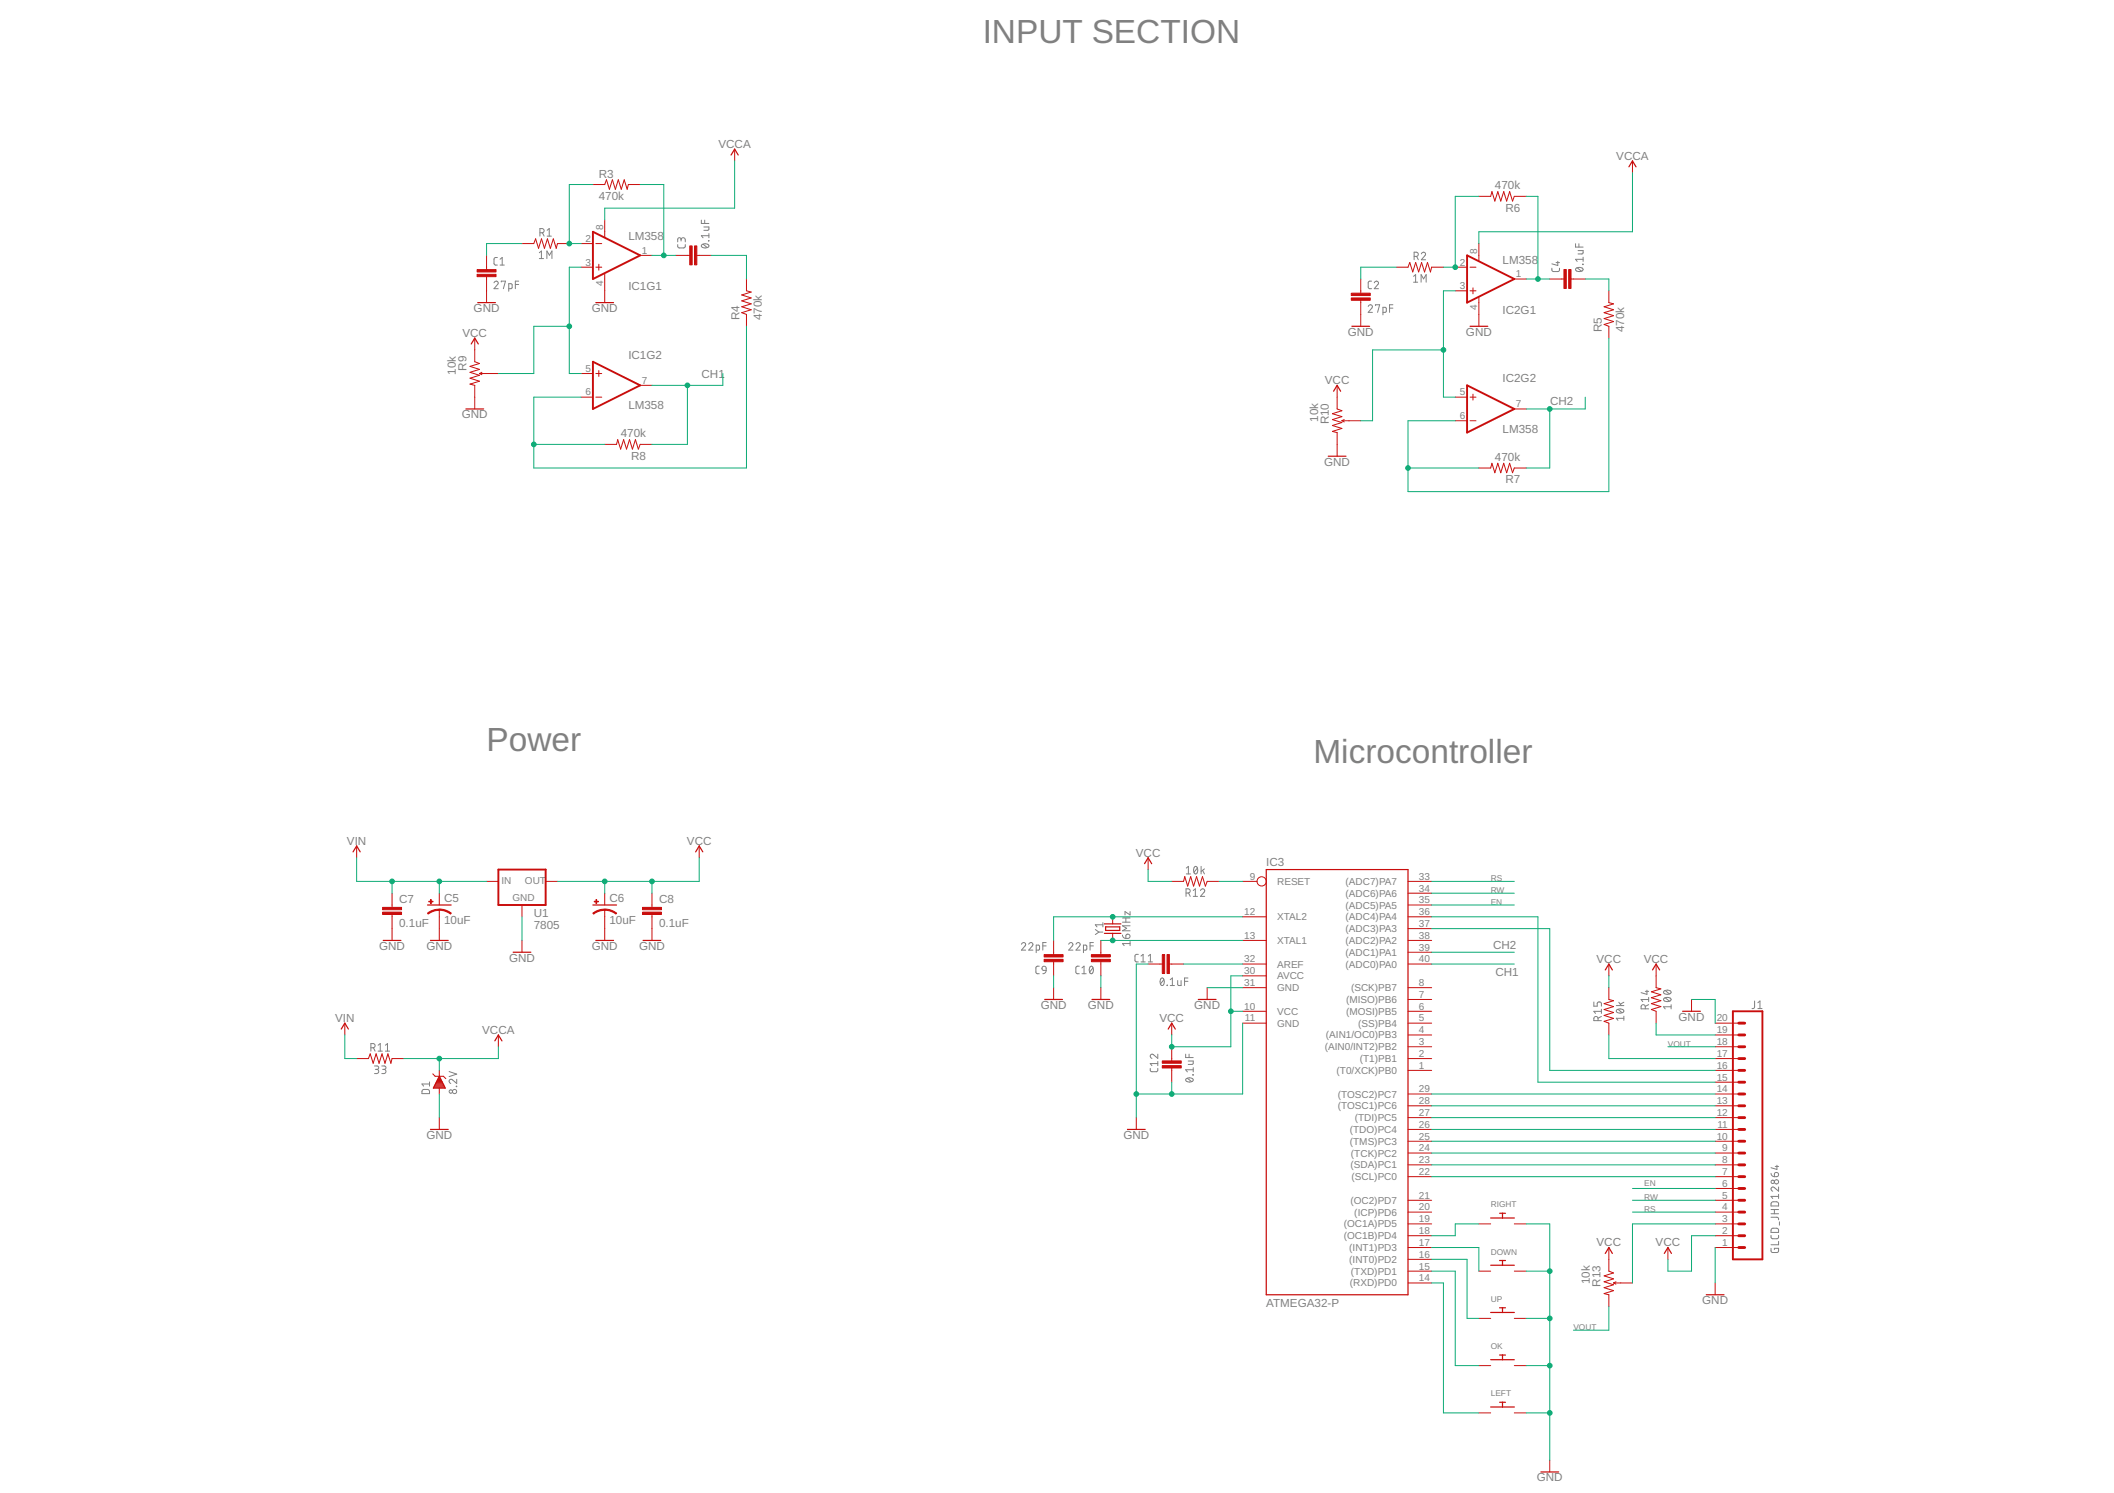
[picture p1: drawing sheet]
<svg xmlns="http://www.w3.org/2000/svg" width="841mm" height="594mm" viewBox="0 0 841 594" stroke-linecap="round" stroke-linejoin="round" font-family="sans-serif">
<g fill="none" stroke="#808080" stroke-width=".4">
<path d="M214.8 92.6h.8a.84 .84 0 0 0 .9-.8 .84 .84 0 0 0-.9-.8h-.8v3M215.8 92.6l.7 1.4M217.7 91.6l.8-.6v3M217.7 94h1.7M269.6 97.3v.9l.7 .5 2.1-.2 .2-1.2M271 95.4a.84 .84 0 0 1 .8-.8 .84 .84 0 0 1 .8 .8v.8M271 95.9v-.7a.67 .67 0 0 0-.7-.6 .67 .67 0 0 0-.7 .6v1M279 87.6v1.3h3M279.1 97.5a1.92 1.92 0 0 1 2.9 .3 1.78 1.78 0 0 1-3 0zM279.7 97.2l1.6 1.3M280 90.3h2l-.2 1.3-1.8 .1M280.4 87.6v1.3"/>
<path d="M281.9 95.7l.1 .2zM282 92.9v1.7M282 93.8h-3l.7 .8M626.8 97v1.3h3M627.8 99.7h2l-.2 1.3h-1.8M628.1 97v1.3M196.5 112.5a.82 .82 0 0 1 1.2-.6 .82 .82 0 0 1 .3 1.3l-1.5 1.7h1.7M197.9 102.5l-1.1 .1-.3 .5 .2 2.1 1.2 .3M198.9 105.5h1.7M198.9 103.1l.9-.6v3M199.4 112.2v-.3h1.7l-.8 3M202.4 114.9l1.2-.2 .2-1.3-.4-.5h-1v3"/>
<path d="M205 113.2h1.4M206.4 111.9h-1.4v3M214.6 100.6l.8-.7v3M214.6 102.9h1.6M217.6 102.9v-3l1 1.7 1-1.7v3M545.7 111.9l-1.1 .1-.3 .5v1.9l.5 .5h.9M546.7 112.5a.82 .82 0 0 1 1.2-.6 .82 .82 0 0 1 .3 1.3l-1.5 1.7h1.7M562.4 110l.8-.7v3M562.4 112.3h1.6M562.6 102h.8a.84 .84 0 0 0 .8-.8 .84 .84 0 0 0-.8-.8h-.8v3M563.6 102l.7 1.4M565.4 112.3v-3l1 1.7 1-1.7v3"/>
<path d="M565.5 101a.82 .82 0 0 1 1.1-.6 .82 .82 0 0 1 .3 1.3l-1.4 1.7h1.6M617.4 106.7l.1 1.1 .6 .3 2-.2 .3-1.2M619.1 104.5h1.3M619.7 104v1.6l-2.3-.6M627 106.7a1.67 1.67 0 0 1 2.8 .7 1.88 1.88 0 0 1-3-.2zM627.5 106.6l1.6 1.3M629.6 105.1l.2 .2zM629.8 102.3v1.7M629.8 103.2h-3l.7 .8M544.3 121.9a.82 .82 0 0 1 1.2-.6 .82 .82 0 0 1 .2 1.3l-1.4 1.7h1.7M547.2 121.6v-.3h1.7l-.9 3M550.2 124.3l1.2-.2 .1-1.3-.3-.5h-1v3"/>
<path d="M552.8 122.6h1.3M554.1 121.3h-1.3v3M471.8 355.3h.9a.84 .84 0 0 0 .8-.8 .84 .84 0 0 0-.8-.8h-.9v3M472 345.4l.8-.7v3M472 347.7h1.6M472.8 355.3l.7 1.4M474.7 354.4l.9-.7v3M474.7 356.7h1.7M475.2 345a.8 .8 0 0 1 1-.1 .8 .8 0 0 1 .3 1 1.29 1.29 0 0 1-1 1.8 2.13 2.13 0 0 1-.3-2.7zM476.4 345.4l-1.4 1.7M477.6 354.4a.82 .82 0 0 1 1.2-.7 .82 .82 0 0 1 .2 1.3l-1.4 1.7h1.7M477.8 344.7v3"/>
<path d="M478.4 346.3l.8 1.4M479.2 345.7l-1.4 1.1M406.4 375.7a.82 .82 0 0 1 1.1-.6 .82 .82 0 0 1 .3 1.3l-1.4 1.7h1.7M409.3 375.7a.82 .82 0 0 1 1.1-.6 .82 .82 0 0 1 .3 1.3l-1.4 1.7h1.6M412.2 378.1l1.3-.2 .1-1.5-.3-.3h-1.1v3M414.9 376.4h1.3M416.2 375.1h-1.3v3M425.2 375.7a.82 .82 0 0 1 1.1-.6 .82 .82 0 0 1 .3 1.3l-1.4 1.7h1.6M428.1 375.7a.82 .82 0 0 1 1.1-.6 .82 .82 0 0 1 .3 1.3l-1.4 1.7h1.6M431 378.1l1.3-.2 .1-1.5-.3-.3h-1.1v3M433.7 376.4h1.3M435 375.1h-1.3v3"/>
<path d="M435.8 369.9l1.4 1M437.2 370.9l-1.4 1M437.2 370.9h1.6M438.8 368h-3l.6 .8M438.8 367.1v1.7M446.6 372.1l.5 1 .8 .3M446.6 366.9h3M446.6 365.3h3M447.9 365.3v1.6M448 372a.86 .86 0 0 1 1.5 .2 .86 .86 0 0 1-.8 1.2h-.8zM449.6 375.5h-3l.6 .8M449.6 362.7v1.4l-2-1.4v1.4"/>
<path d="M449.6 374.6v1.7M449.6 368.4h-3l1.6 1-1.6 1h3M452.9 379.8l-1.1 .1-.3 .5v1.9l.5 .4 .9 .1M413.4 384.5l-1 .1-.3 .5 .1 2.1 1.2 .3M414.7 384.8a.85 .85 0 0 1 .9-.3 .85 .85 0 0 1 .6 .8v.8h-1a.81 .81 0 0 1-.5-1.3zM416.2 386.1l-.3 .9-1 .5M429.4 384.5l-1.1 .1-.3 .5 .1 1.9 .4 .4 .9 .1M430.4 387.5h1.7M430.4 385.1l.9-.6v3M433.7 384.7a.81 .81 0 0 1 1-.1 .81 .81 0 0 1 .3 1 1.29 1.29 0 0 1-1 1.8 2.16 2.16 0 0 1-.3-2.7zM434.8 385.1l-1.3 1.7M453.9 382.8h1.7"/>
<path d="M453.9 380.4l.9-.6v3M456.8 382.8h1.7M456.8 380.4l.9-.6v3M461.9 389.4a.81 .81 0 0 1 1-.1 .81 .81 0 0 1 .3 1 1.29 1.29 0 0 1-1 1.8 2.09 2.09 0 0 1-.3-2.7zM463 389.8l-1.3 1.7M464.3 392l.2 .2zM465.6 392.2h1.6M465.6 389.8l.8-.7v3.1M468.5 390.2v1.5l.5 .5h.9v-2M471.3 390.5h1.3M472.6 389.1h-1.3v3.1M634.1 398.7v1.7h1.3v-1a.86 .86 0 0 1 .9-.7 .86 .86 0 0 1 .8 .7v1"/>
<path d="M644 398.8l1 1.3M646 398.8l-1.4 .7M654.6 394.5h1.3M655.2 394v1.7l-2.3-.7M655.9 399.8l-1.3 .6M655.9 397.7h-3l.6 .8M655.9 396.9v1.6M661.9 397.3a1.93 1.93 0 0 1 2.9 .4 1.76 1.76 0 0 1-3 0zM662.1 394.3a1.67 1.67 0 0 1 2.7 .7 1.88 1.88 0 0 1-3-.2zM662.5 397l1.6 1.4M662.5 394.1l1.6 1.4M664.8 399.8v1.6"/>
<path d="M698 398.3v2.6l-.4 .4h-.6M699.3 399l.9-.7v3M147.6 416.9h.8a.84 .84 0 0 0 .8-.8 .84 .84 0 0 0-.8-.9h-.8v3.1M148.6 416.9l.6 1.4M150.4 415.9l.9-.7v3.1M150.4 418.3h1.7M153.3 418.3h1.7M153.3 415.9l.9-.7v3.1M460.6 419.5v1.6l-1.7-1.4a.82 .82 0 0 0-1.3 .3 .82 .82 0 0 0 .7 1.1M471.7 419.5v1.3h3M473.1 419.5v1.3M635.8 406.1v-.8a.84 .84 0 0 0-.9-.8 .84 .84 0 0 0-.8 .8v.8h3"/>
<path d="M637.1 404.5l-1.3 .6M637.1 402.4h-3l.6 .8M637.1 401.6v1.6M643 400.1h3M643.1 401.9a1.93 1.93 0 0 1 2.9 .4 1.78 1.78 0 0 1-3 0zM643.7 401.6l1.7 1.4M646 405.2h-3l.7 .8M646 404.3v1.7M654.6 401.4v-.8a.84 .84 0 0 0-.9-.8 .84 .84 0 0 0-.8 .8v.8h3M664.8 400.6h-3l.7 .8M699.3 401.3h1.7M149 424.2h1a.68 .68 0 0 1 .7 .6 .68 .68 0 0 1-.7 .7h-.7"/>
<path d="M149.8 425.5a.84 .84 0 0 1 .9 .8 .84 .84 0 0 1-.9 .9h-.8M151.9 424.2h1a.68 .68 0 0 1 .7 .6 .68 .68 0 0 1-.7 .7h-.7M152.7 425.5a.84 .84 0 0 1 .9 .8 .84 .84 0 0 1-.9 .9h-.8M168.1 433.7l.6-.2 1.8 .1 .4 .5v1.1h-3zM170.9 430.5v1.7M170.9 431.3h-3l.6 .9M178.7 426.4l3 1-3 1M181.5 432.2l.2 .2zM181.7 429.5v1.6l-1.7-1.4a.83 .83 0 0 0-1.3 .2 .83 .83 0 0 0 .6 1.2M457.6 425.1l.1 1.1 .6 .2h1.9l.4-.4v-.9M460.6 422.4v1.6M460.6 423.2h-3l.7 .8"/>
<path d="M471.8 429.3a1.9 1.9 0 0 1 2.9 .4 1.76 1.76 0 0 1-3 0zM472.4 429l1.6 1.4M472.7 422.2h2l-.2 1.2-1.8 .1M474.6 427.6l.1 .2zM474.7 424.8v1.7M474.7 425.7h-3l.7 .8M704.6 466.9l.3 .8 1 .5M704.8 478.5l.6-.3 1.8 .1 .4 .5v1.1h-3zM706 466.8a.86 .86 0 0 1 1.5 .2 .86 .86 0 0 1-.7 1.2h-.9zM706.2 464.1h1.4M706.9 463.7v1.6l-2.3-.6M707.6 472.3v1.7l-1.7-1.4a.82 .82 0 0 0-1.3 .2 .82 .82 0 0 0 .7 1.2"/>
<path d="M707.6 475.2v1.7M707.6 476.1h-3l.7 .8M704.6 496.7v1.2l.4 .4 1.9 .1 .7-.5v-1.2h-1.7v.5M704.6 491.6v.8l.7 .5h1.8l.5-.5v-.8M704.6 484.4h2.5l.5 .4v.6M704.6 483h3M704.6 481.3h3M704.8 488.9l.6-.2 1.8 .1 .4 .5v1.1h-3zM705.9 481.3v1.7M707.6 494v1.3h-3M707.9 486.2v1.3"/>
<circle cx="179.3" cy="434.3" r=".67"/>
<circle cx="180.8" cy="434.3" r=".84"/>
<circle cx="705.2" cy="470.3" r=".66"/>
<circle cx="706.8" cy="470.3" r=".84"/>
</g>
<g fill="none" stroke="#c90d0c" stroke-width=".4">
<path d="M292.3 59.3v4.7M235.9 73.4h4.7l.7-1.9 1.1 3.8 1.2-3.8 1.2 3.8 1.2-3.8 1.2 3.8 1.1-3.8 1.2 3.8 .5-1.9h4.7M588.3 78.1h4.7l.5-1.9 1.2 3.8 1.2-3.8 1.1 3.8 1.2-3.8 1.2 3.8 1.2-3.8 1.1 3.8 .7-1.9h4.7M649.5 64v4.7M207.7 96.9h4.7l.7-1.9 1.1 3.8 1.2-3.8 1.2 3.8 1.2-3.8 1.1 3.8 1.2-3.8 1.2 3.8 .5-1.9h4.7M231.2 96.9h4.7M237 96.9h2.4M240.6 87.5v6.9M588.3 96.9v6.9M193.6 101.6v5.7M193.6 110.1v10.3M231.2 106.3h4.7"/>
<path d="M237 106.3h2.4M238.2 105.2v2.3M240.6 108.8v11.6M254.7 101.6h4.7M268.8 101.6h5.6M277.2 101.6h5.7M297 111v4.7l1.9 .5-3.8 1.2 3.8 1.2-3.8 1.1 3.8 1.2-3.8 1.2 3.8 1.2-3.8 1.1 1.9 .7v4.7M541.4 111v5.7M541.4 119.5v10.3M555.5 106.3h4.7l.7-1.8 1.1 3.7 1.2-3.7 1.2 3.7 1.2-3.7 1.1 3.7 1.2-3.7 1.2 3.7 .5-1.9h4.7M579 106.3h4.6M579 115.7h4.6"/>
<path d="M584.8 106.3h2.4M584.8 115.7h2.4M586 114.6v2.3M588.3 118.2v11.6M602.4 111h4.7M616.5 111h5.7M625 111h5.7M640.1 115.7v4.7l1.8 .5-3.7 1.2 3.7 1.2-3.7 1.1 3.7 1.2-3.7 1.2 3.7 1.2-3.7 1.1 1.9 .7v4.7M188.9 134.5v9.4l1.9 .7-3.8 1.2 3.8 1.2-3.8 1.1 3.8 1.2-3.8 1.2 3.8 1.2-3.8 1.1 1.9 .5v9.4M190.8 148.6h7.5M190.8 148.6l.9 .5M191.7 148.1l-.9 .5"/>
<path d="M231.2 148.6h4.7M231.2 158h4.7M237 148.6h2.4M237 158h2.4M238.2 147.4v2.4M254.7 153.3h4.7M532 153.3v9.4l1.8 .7-3.7 1.2 3.7 1.2-3.7 1.2 3.7 1.1-3.7 1.2 3.7 1.2-3.7 1.2 1.9 .4v9.4M579 158h4.6M584.8 158h2.4M586 156.8v2.4M240.6 176.8h4.7l.4-1.9 1.2 3.8 1.2-3.8 1.2 3.8 1.1-3.8 1.2 3.8 1.2-3.8 1.2 3.8 .7-1.9h4.7M533.8 167.4h7.6"/>
<path d="M533.8 167.4l1 .5M534.8 167l-1 .4M579 167.4h4.6M584.8 167.4h2.4M602.4 162.7h4.7M588.3 186.2h4.7l.5-1.9 1.2 3.8 1.2-3.8 1.1 3.8 1.2-3.8 1.2 3.8 1.2-3.8 1.1 3.8 .7-1.9h4.7M141.9 336.6v4.7M278.2 336.6v4.7M156 355.4v5.7M174.8 355.4v4.7M193.6 350.7h4.7M217.1 350.7h4.7"/>
<path d="M240.6 355.4v4.7M259.4 355.4v5.7M456.8 341.3v4.7M466.2 350.7h4.7l.4-1.9 1.2 3.8 1.2-3.8 1.2 3.8 1.1-3.8 1.2 3.8 1.2-3.8 1.2 3.8 .7-1.9h4.7M494.4 350.7h5.7M560.2 350.7h9.4M560.2 355.4h9.4M156 363.9v10.3M174.8 362v12.2M207.7 360.1v4.7M207.7 374.2v4.7M240.6 362v12.2"/>
<path d="M259.4 363.9v10.3M419.2 374.2v5.7M438 374.2v5.7M442.7 364.8v2.8M442.7 371.4v2.8M494.4 364.8h9.4M494.4 374.2h9.4M560.2 360.1h9.4M560.2 364.8h9.4M560.2 369.5h9.4M560.2 374.2h9.4M560.2 378.9h9.4"/>
<path d="M419.2 382.7v5.6M419.2 393v4.7M438 382.7v5.6M438 393v4.7M456.8 383.6h5.6M465.2 383.6h5.7M480.3 393v4.7M494.4 383.6h9.4M494.4 393h9.4M494.4 388.3h9.4M560.2 383.6h9.4M560.2 393h9.4"/>
<path d="M560.2 397.7h9.4M640.1 383.6v4.7M640.1 393v4.7l1.8 .5-3.7 1.2 3.7 1.1-3.7 1.2 3.7 1.2-3.7 1.2 3.7 1.1-3.7 1.2 1.9 .7v4.7M658.9 383.6v9.4l1.8 .5-3.7 1.2 3.7 1.1-3.7 1.2 3.7 1.2-3.7 1.2 3.7 1.1-3.7 1.2 1.9 .7v4.7M673 397.7v4.7M137.2 407.1v4.7M198.3 411.8v4.7M466.2 407.1v4.7M466.2 416.5v5.6M494.4 402.4h9.4M494.4 407.1h9.4M560.2 402.4h9.4"/>
<path d="M560.2 407.1h9.4M560.2 411.8h9.4M560.2 416.5h9.4M682.3 407.1h9.4M682.3 411.8h9.4M682.3 416.5h9.4M141.9 421.2h4.7l.7-1.9 1.2 3.8 1.1-3.8 1.2 3.8 1.2-3.8 1.2 3.8 1.1-3.8 1.2 3.8 .5-1.9h4.7M172.2 427.3l.9 1h3.3l1 .9M174.8 425.9v2.4M174.8 433v2.3M466.2 425v5.6M560.2 421.2h9.4"/>
<path d="M560.2 425.9h9.4M560.2 435.3h9.4M682.3 421.2h9.4M682.3 425.9h9.4M682.3 435.3h9.4M682.3 430.6h9.4M174.8 444.7v4.7M452.1 444.7v4.7M560.2 440h9.4M560.2 444.7h9.4M560.2 449.4h9.4M560.2 454.1h9.4"/>
<path d="M560.2 458.8h9.4M682.3 440h9.4M682.3 444.7h9.4M682.3 449.4h9.4M682.3 454.1h9.4M682.3 458.8h9.4M560.2 463.5h9.4M560.2 468.2h9.4M560.2 477.6h9.4M682.3 463.5h9.4M682.3 468.2h9.4M682.3 477.6h9.4"/>
<path d="M682.3 472.9h9.4M560.2 496.4h9.4M560.2 491.7h9.4M560.2 487h9.4M560.2 482.3h9.4M588.3 487h4.7M602.4 487h4.7M640.1 496.4v9.4l1.8 .7-3.7 1.2 3.7 1.2-3.7 1.1 3.7 1.2-3.7 1.2 3.7 1.2-3.7 1.1 1.9 .5v4.7M663.6 496.4v4.7M682.3 496.4h9.4M682.3 491.7h9.4M682.3 487h9.4"/>
<path d="M682.3 482.3h9.4M560.2 510.5h9.4M560.2 505.8h9.4M560.2 501.1h9.4M588.3 505.8h4.7M602.4 505.8h4.7M641.9 510.5h7.6M641.9 510.5l1 .5M642.9 510l-1 .5M682.3 510.5v4.7M588.3 524.6h4.7M602.4 524.6h4.7"/>
<path d="M588.3 543.4h4.7M602.4 543.4h4.7M588.3 562.2h4.7M602.4 562.2h4.7M616.5 581v4.7"/>
<circle cx="501.9" cy="350.7" r="1.84"/>
</g>
<path d="M235.9 92.2l18.8 9.4-18.8 9.4zM583.6 101.6l18.8 9.4-18.8 9.4zM235.9 143.9l18.8 9.4-18.8 9.4zM583.6 153.3l18.8 9.4-18.8 9.4zM198.3 346h18.8v14.1h-18.8zM689.4 402.4h11.7v98.7h-11.7z" fill="none" stroke="#c90d0c" stroke-width=".76"/>
<g fill="#c90d0c" stroke="#c90d0c" stroke-width=".4">
<path d="M189.8 109.2h7.5v.9h-7.5z"/>
<path d="M189.8 107.3h7.5v.9h-7.5z"/>
<path d="M537.6 118.6h7.5v.9h-7.5z"/>
<path d="M537.6 116.7h7.5v.9h-7.5z"/>
<path d="M276.3 97.9h.9v7.5h-.9z"/>
<path d="M274.4 97.9h1v7.5h-1z"/>
<path d="M624.1 107.3h.9v7.5h-.9z"/>
<path d="M622.2 107.3h.9v7.5h-.9z"/>
<path d="M170.6 358.6h1.7v.3h-1.7z"/>
<path d="M171.3 357.9h.3v1.7h-.3z"/>
<path d="M236.4 358.6h1.7v.3h-1.7z"/>
<path d="M237.1 357.9h.3v1.7h-.3z"/>
<path d="M152.2 362.9h7.5v1h-7.5z"/>
<path d="M152.2 361.1h7.5v.9h-7.5z"/>
<path d="M255.6 362.9h7.5v1h-7.5z"/>
<path d="M255.6 361.1h7.5v.9h-7.5z"/>
<path d="M415.4 379.9h7.5v.9h-7.5z"/>
<path d="M415.4 381.7h7.5v1h-7.5z"/>
<path d="M434.2 379.9h7.5v.9h-7.5z"/>
<path d="M434.2 381.7h7.5v1h-7.5z"/>
<path d="M464.3 379.8h.9v7.6h-.9z"/>
<path d="M462.4 379.8h.9v7.6h-.9z"/>
<path d="M462.4 422.1h7.5v1h-7.5z"/>
<path d="M462.4 424h7.5v1h-7.5z"/>
</g>
<g fill="none" stroke="#c90d0c" stroke-width=".49">
<path d="M290.9 61.7l1.4-2.4 1.4 2.4M648 66.4l1.5-2.4 1.4 2.4M187.5 136.9l1.4-2.4 1.4 2.4M190.1 120.4h7M237 120.4h7.1M537.8 129.8h7.1M584.8 129.8h7.1M530.5 155.7l1.5-2.4 1.4 2.4M185.4 162.7h7M528.4 181.5h7.1M140.5 339l1.4-2.4 1.4 2.4M276.8 339l1.4-2.4 1.4 2.4"/>
<path d="M455.4 343.7l1.4-2.4 1.4 2.4M503.8 346h56.4v169.2h-56.4zM152.5 374.2h7M170.1 360.1h9.4M171.3 374.2h7M204.2 378.9h7M235.9 360.1h9.4M237 374.2h7.1M255.8 374.2h7.1M439.4 367.6h6.6M439.4 371.4h6.6M439.8 368.8h5.7v1.4h-5.7z"/>
<path d="M415.6 397.7h7.1M434.4 397.7h7.1M476.7 397.7h7.1M638.6 386l1.5-2.4 1.4 2.4M657.4 386l1.5-2.4 1.4 2.4M135.8 409.5l1.4-2.4 1.4 2.4M196.9 414.2l1.4-2.4 1.4 2.4M464.8 409.5l1.4-2.4 1.4 2.4M669.4 402.4h7.1M172.6 432.6h4.3M172.8 432.1h3.9M173.1 431.7h3.4"/>
<path d="M173.3 431.3h3M173.5 430.8h2.6M173.7 430.4h2.2M173.9 430h1.7M174.1 429.5h1.3M174.4 429.1h.8M174.6 428.6h.4M174.8 428.3l2.3 4.7h-4.7zM171.3 449.4h7M448.5 449.4h7.1M593 484.7h9.4M596.6 482.8h2.3"/>
<path d="M597.7 482.8v1.9M638.6 498.8l1.5-2.4 1.4 2.4M662.1 498.8l1.5-2.4 1.4 2.4M593 503.4h9.4M596.6 501.6h2.3M597.7 501.6v1.8M678.8 515.2h7.1M593 522.2h9.4M596.6 539.2h2.3M596.6 520.4h2.3M597.7 520.4v1.8M597.7 539.2v1.8"/>
<path d="M593 541h9.4M593 559.9h9.4M596.6 558h2.3M597.7 558v1.9M613 585.7h7.1"/>
</g>
<g fill="#c90d0c" stroke="#c90d0c" stroke-width=".4">
<path d="M174.8 361.7a7.8 7.8 0 0 1 4.7 1.6l-.3 .4-2.4-1.2-2-.3z" fill-rule="evenodd"/>
<path d="M170.1 363.3a7.7 7.7 0 0 1 4.7-1.5v.4l-2 .3-2.5 1.2z" fill-rule="evenodd"/>
<path d="M240.6 361.7a7.8 7.8 0 0 1 4.7 1.6l-.3 .4-2.4-1.2-2-.3z" fill-rule="evenodd"/>
<path d="M235.9 363.3a7.7 7.7 0 0 1 4.7-1.5v.4l-2 .3-2.4 1.2z" fill-rule="evenodd"/>
</g>
<g fill="none" stroke="#c90d0c" stroke-width="1.1">
<path d="M691.7 416.5h2.4M691.7 411.8h2.4M691.7 407.1h2.4M691.7 430.6h2.4M691.7 435.3h2.4M691.7 425.9h2.4M691.7 421.2h2.4M691.7 458.8h2.4M691.7 454.1h2.4M691.7 440h2.4M691.7 444.7h2.4M691.7 449.4h2.4"/>
<path d="M691.7 477.6h2.4M691.7 472.9h2.4M691.7 468.2h2.4M691.7 463.5h2.4M691.7 487h2.4M691.7 491.7h2.4M691.7 496.4h2.4M691.7 482.3h2.4"/>
</g>
<g fill="none" stroke="#0dab76" stroke-width=".4">
<path d="M235.9 73.4h-9.4v23.5h4.7M254.7 73.4h9.4v28.2M292.3 64v18.8h-51.7v4.7M588.3 78.1h-9.3v28.2h-4.7M607.1 78.1h4.7v32.9M649.5 68.7v23.5h-61.2v4.7M207.7 96.9h-14.1v4.7M231.2 106.3h-4.7v42.3h4.7M259.4 101.6h9.4M282.9 101.6h14.1v9.4M555.5 106.3h-14.1v4.7M579 115.7h-4.7v42.3h4.7"/>
<path d="M607.1 111h9.4M630.7 111h9.4v4.7M226.5 129.8h-14.1v18.8h-14.1M297 129.8v56.4h-84.6v-28.2h18.8M574.3 139.2h-28.2v28.2h-4.7M640.1 134.5v61.1h-79.9v-28.2h18.8M273.5 153.3v23.5h-14.1M287.6 148.6v4.7h-28.2M630.7 158v4.7h-23.6M212.4 176.8h28.2M616.5 162.7v23.5h-9.4M560.2 186.2h28.1"/>
<path d="M141.9 341.3v9.4h51.7M156 350.7v4.7M174.8 350.7v4.7M240.6 350.7v4.7M259.4 350.7v4.7M278.2 341.3v9.4h-56.4M456.8 346v4.7h9.4M485 350.7h9.4M569.6 350.7h32.8M569.6 355.4h32.8M207.7 364.8v9.4M438 374.2h56.4"/>
<path d="M494.4 364.8h-75.2v9.4M569.6 364.8h42.2v65.8h70.5M569.6 369.5h46.9v56.4h65.8M569.6 360.1h32.8M569.6 378.9h32.8M419.2 388.3v4.7M438 388.3v4.7M456.8 383.6h-4.7v61.1M470.9 383.6h23.5M480.3 393h14.1M494.4 388.3h-4.7v28.2h-23.5v-4.7M569.6 383.6h32.8"/>
<path d="M640.1 388.3v4.7M673 397.7h9.3v9.4M137.2 411.8v9.4h4.7M198.3 416.5v4.7h-37.6M489.7 402.4h4.7M494.4 407.1v28.2h-42.3M640.1 411.8v9.4h42.2M658.9 407.1v4.7h23.4M663.6 416.5h18.7M174.8 421.2v4.7M174.8 435.3v9.4M466.2 430.6v4.7"/>
<path d="M569.6 435.3h112.7M569.6 458.8h112.7M569.6 454.1h112.7M569.6 449.4h112.7M569.6 444.7h112.7M569.6 440h112.7M569.6 468.2h112.7M569.6 463.5h112.7M649.5 477.6h32.8M649.5 472.9h32.8M569.6 496.4h18.7v9.4M588.3 487h-9.3v4.7h-9.4"/>
<path d="M607.1 487h9.4v94M649.5 482.3h32.8M682.3 491.7h-9.3v14.1h-9.4v-4.7M682.3 496.4v14.1M682.3 487h-32.8v23.5M569.6 505.8h9.4v37.6h9.3M569.6 510.5h4.7v51.7h14M569.6 501.1h14v23.5h4.7M607.1 505.8h9.4M640.1 519.9v9.4h-14.1M607.1 524.6h9.4M607.1 543.4h9.4"/>
<path d="M607.1 562.2h9.4"/>
</g>
<g fill="#0dab76" stroke="#0dab76" stroke-width=".4">
<circle cx="226.5" cy="96.9" r=".93"/>
<circle cx="264.1" cy="101.6" r=".93"/>
<circle cx="212.4" cy="176.8" r=".93"/>
<circle cx="579" cy="106.3" r=".93"/>
<circle cx="611.8" cy="111" r=".93"/>
<circle cx="560.2" cy="186.2" r=".93"/>
<circle cx="226.5" cy="129.8" r=".93"/>
<circle cx="574.3" cy="139.2" r=".93"/>
<circle cx="240.6" cy="350.7" r=".93"/>
<circle cx="259.4" cy="350.7" r=".93"/>
<circle cx="489.7" cy="402.4" r=".93"/>
<circle cx="466.2" cy="416.5" r=".93"/>
<circle cx="466.2" cy="435.3" r=".93"/>
<circle cx="452.1" cy="435.3" r=".93"/>
<circle cx="616.5" cy="543.4" r=".93"/>
<circle cx="616.5" cy="562.2" r=".93"/>
<circle cx="616.5" cy="524.6" r=".93"/>
<circle cx="616.5" cy="505.8" r=".93"/>
<circle cx="174.8" cy="421.2" r=".93"/>
<circle cx="156" cy="350.7" r=".93"/>
<circle cx="174.8" cy="350.7" r=".93"/>
<circle cx="442.7" cy="374.2" r=".93"/>
<circle cx="442.7" cy="364.8" r=".93"/>
<circle cx="273.5" cy="153.3" r=".93"/>
<circle cx="616.5" cy="162.7" r=".93"/>
</g>
<g font-size="13.3" fill="#808080">
<text x="391" y="17">INPUT SECTION</text>
<text x="193.6" y="299">Power</text>
<text x="522.6" y="303.7">Microcontroller</text>
</g>
<g font-size="4.6" fill="#808080">
<text x="285.8" y="58.9">VCCA</text>
<text x="643" y="63.6">VCCA</text>
<text x="238.2" y="70.7">R3</text>
<text x="594.7" y="75.3">470k</text>
<text x="238.2" y="79.5">470k</text>
<text x="598.9" y="84.2">R6</text>
<text x="250" y="95.5">LM358</text>
<text x="597.8" y="104.9">LM358</text>
<text x="250" y="115.5">IC1G1</text>
<text x="188.4" y="124.2">GND</text>
<text x="235.4" y="124.2">GND</text>
<text x="597.8" y="124.9">IC2G1</text>
<text x="294.2" y="127.5" transform="rotate(-90 294.2 127.5)">R4</text>
<text x="303.1" y="127.5" transform="rotate(-90 303.1 127.5)">470k</text>
<text x="184" y="134.1">VCC</text>
<text x="536.2" y="133.6">GND</text>
<text x="583.2" y="133.6">GND</text>
<text x="637.3" y="132.2" transform="rotate(-90 637.3 132.2)">R5</text>
<text x="646.2" y="132.2" transform="rotate(-90 646.2 132.2)">470k</text>
<text x="250" y="142.8">IC1G2</text>
<text x="181.3" y="149.1" transform="rotate(-90 181.3 149.1)">10k</text>
<text x="185.5" y="147.5" transform="rotate(-90 185.5 147.5)">R9</text>
<text x="279.1" y="150.5">CH1</text>
<text x="527.1" y="152.9">VCC</text>
<text x="597.8" y="152.1">IC2G2</text>
<text x="616.7" y="161.3">CH2</text>
<text x="183.7" y="166.5">GND</text>
<text x="250" y="162.7">LM358</text>
<text x="524.4" y="167.9" transform="rotate(-90 524.4 167.9)">10k</text>
<text x="246.9" y="174">470k</text>
<text x="528.6" y="168.9" transform="rotate(-90 528.6 168.9)">R10</text>
<text x="597.8" y="172.1">LM358</text>
<text x="251.1" y="182.9">R8</text>
<text x="526.8" y="185.3">GND</text>
<text x="594.7" y="183.4">470k</text>
<text x="598.9" y="192.3">R7</text>
<text x="138" y="336.1">VIN</text>
<text x="273.3" y="336.1">VCC</text>
<text x="451.9" y="340.8">VCC</text>
<text x="503.8" y="344.6">IC3</text>
<text x="158.8" y="359.4">C7</text>
<text x="176.7" y="358.9">C5</text>
<text x="242.5" y="358.9">C6</text>
<text x="262.2" y="359.4">C8</text>
<text x="212.4" y="364.8">U1</text>
<text x="158.8" y="368.8">0.1uF</text>
<text x="176.7" y="367.9">10uF</text>
<text x="212.4" y="369.5">7805</text>
<text x="242.5" y="367.9">10uF</text>
<text x="262.2" y="368.8">0.1uF</text>
<text x="150.8" y="378">GND</text>
<text x="169.6" y="378">GND</text>
<text x="235.4" y="378">GND</text>
<text x="254.2" y="378">GND</text>
<text x="594" y="377.5">CH2</text>
<text x="202.5" y="382.7">GND</text>
<text x="635.2" y="383.1">VCC</text>
<text x="654" y="383.1">VCC</text>
<text x="594.9" y="388.3">CH1</text>
<text x="414" y="401.5">GND</text>
<text x="432.8" y="401.5">GND</text>
<text x="475.1" y="401.5">GND</text>
<text x="133.3" y="406.6">VIN</text>
<text x="461.3" y="406.6">VCC</text>
<text x="667.8" y="406.2">GND</text>
<text x="191.8" y="411.3">VCCA</text>
<text x="169.6" y="453.2">GND</text>
<text x="446.9" y="453.2">GND</text>
<text x="635.2" y="495.9">VCC</text>
<text x="658.7" y="495.9">VCC</text>
<text x="632.5" y="510.9" transform="rotate(-90 632.5 510.9)">10k</text>
<text x="636.7" y="512" transform="rotate(-90 636.7 512)">R13</text>
<text x="503.8" y="519.9">ATMEGA32-P</text>
<text x="677.2" y="519">GND</text>
<text x="611.4" y="589.4">GND</text>
</g>
<g font-size="4" fill="#808080">
<text x="239.9" y="91.6" transform="rotate(-90 239.9 91.6)">8</text>
<text x="233" y="96.3">2</text>
<text x="255.3" y="101">1</text>
<text x="587.7" y="101" transform="rotate(-90 587.7 101)">8</text>
<text x="233" y="105.7">3</text>
<text x="580.8" y="105.7">2</text>
<text x="239.9" y="113.9" transform="rotate(-90 239.9 113.9)">4</text>
<text x="603.1" y="110.4">1</text>
<text x="580.8" y="115.1">3</text>
<text x="587.7" y="123.3" transform="rotate(-90 587.7 123.3)">4</text>
<text x="233" y="148">5</text>
<text x="255.3" y="152.7">7</text>
<text x="233" y="157.4">6</text>
<text x="580.8" y="157.4">5</text>
<text x="580.8" y="166.8">6</text>
<text x="603.1" y="162.1">7</text>
<text x="199.5" y="351.9">IN</text>
<text x="208.9" y="351.9">OUT</text>
<text x="497.2" y="350.1">9</text>
<text x="508.1" y="352.1">RESET</text>
<text x="535.3" y="352.1">(ADC7)PA7</text>
<text x="564.5" y="350.1">33</text>
<text x="203.9" y="358.7">GND</text>
<text x="535.3" y="356.8">(ADC6)PA6</text>
<text x="564.5" y="354.8">34</text>
<text x="564.5" y="359.5">35</text>
<text x="495" y="364.2">12</text>
<text x="535.3" y="361.5">(ADC5)PA5</text>
<text x="564.5" y="364.2">36</text>
<text x="508.1" y="366.2">XTAL2</text>
<text x="535.3" y="366.2">(ADC4)PA4</text>
<text x="535.3" y="370.9">(ADC3)PA3</text>
<text x="564.5" y="368.9">37</text>
<text x="495" y="373.6">13</text>
<text x="508.1" y="375.6">XTAL1</text>
<text x="535.3" y="375.6">(ADC2)PA2</text>
<text x="564.5" y="373.6">38</text>
<text x="495" y="383">32</text>
<text x="535.3" y="380.3">(ADC1)PA1</text>
<text x="564.5" y="378.3">39</text>
<text x="564.5" y="383">40</text>
<text x="495" y="387.7">30</text>
<text x="508.1" y="389.7">AVCC</text>
<text x="508.1" y="385">AREF</text>
<text x="535.3" y="385">(ADC0)PA0</text>
<text x="495" y="392.4">31</text>
<text x="508.1" y="394.4">GND</text>
<text x="537.5" y="394.4">(SCK)PB7</text>
<text x="564.5" y="392.4">8</text>
<text x="495" y="401.8">10</text>
<text x="535.5" y="399.1">(MISO)PB6</text>
<text x="564.5" y="397.1">7</text>
<text x="564.5" y="401.8">6</text>
<text x="495.3" y="406.5">11</text>
<text x="508.1" y="403.8">VCC</text>
<text x="535.5" y="403.8">(MOSI)PB5</text>
<text x="564.5" y="406.5">5</text>
<text x="683" y="406.5">20</text>
<text x="508.1" y="408.5">GND</text>
<text x="527.5" y="413.2">(AIN1/OC0)PB3</text>
<text x="540.4" y="408.5">(SS)PB4</text>
<text x="564.5" y="411.2">4</text>
<text x="683" y="411.2">19</text>
<text x="527.1" y="417.9">(AIN0/INT2)PB2</text>
<text x="564.5" y="415.9">3</text>
<text x="683" y="415.9">18</text>
<text x="541" y="422.6">(T1)PB1</text>
<text x="564.5" y="420.6">2</text>
<text x="564.5" y="425.3">1</text>
<text x="683" y="425.3">16</text>
<text x="683" y="420.6">17</text>
<text x="531.7" y="427.3">(T0/XCK)PB0</text>
<text x="683" y="429.9">15</text>
<text x="532.2" y="436.7">(TOSC2)PC7</text>
<text x="564.5" y="434.6">29</text>
<text x="683" y="434.6">14</text>
<text x="532.2" y="441.4">(TOSC1)PC6</text>
<text x="564.5" y="439.3">28</text>
<text x="683" y="439.3">13</text>
<text x="539" y="446.1">(TDI)PC5</text>
<text x="564.5" y="444">27</text>
<text x="564.5" y="448.7">26</text>
<text x="683" y="444">12</text>
<text x="683.3" y="448.7">11</text>
<text x="537" y="450.8">(TDO)PC4</text>
<text x="537" y="455.5">(TMS)PC3</text>
<text x="564.5" y="453.4">25</text>
<text x="683" y="453.4">10</text>
<text x="537.5" y="460.2">(TCK)PC2</text>
<text x="564.5" y="458.1">24</text>
<text x="685.2" y="458.1">9</text>
<text x="537.2" y="464.9">(SDA)PC1</text>
<text x="564.5" y="462.8">23</text>
<text x="564.5" y="467.5">22</text>
<text x="685.2" y="467.5">7</text>
<text x="685.2" y="462.8">8</text>
<text x="537.7" y="469.6">(SCL)PC0</text>
<text x="685.2" y="472.2">6</text>
<text x="537.2" y="479">(OC2)PD7</text>
<text x="564.5" y="476.9">21</text>
<text x="685.2" y="476.9">5</text>
<text x="538.8" y="483.7">(ICP)PD6</text>
<text x="564.5" y="481.6">20</text>
<text x="685.2" y="481.6">4</text>
<text x="534.6" y="488.4">(OC1A)PD5</text>
<text x="564.5" y="491">18</text>
<text x="564.5" y="486.3">19</text>
<text x="685.2" y="491">2</text>
<text x="685.2" y="486.3">3</text>
<text x="534.6" y="493.1">(OC1B)PD4</text>
<text x="536.8" y="497.8">(INT1)PD3</text>
<text x="564.5" y="495.7">17</text>
<text x="685.2" y="495.7">1</text>
<text x="536.8" y="502.5">(INT0)PD2</text>
<text x="564.5" y="500.4">16</text>
<text x="537.5" y="507.2">(TXD)PD1</text>
<text x="564.5" y="509.8">14</text>
<text x="564.5" y="505.1">15</text>
<text x="537" y="511.9">(RXD)PD0</text>
</g>
<g font-size="3.3" fill="#808080">
<text x="593.1" y="350.7">RS</text>
<text x="593.1" y="355.4">RW</text>
<text x="593.1" y="360.1">EN</text>
<text x="663.6" y="416.5">VOUT</text>
<text x="654.2" y="472">EN</text>
<text x="654.2" y="477.6">RW</text>
<text x="593.1" y="480.4">RIGHT</text>
<text x="654.2" y="482.3">RS</text>
<text x="593.1" y="499.2">DOWN</text>
<text x="593.1" y="518">UP</text>
<text x="626" y="529.3">VOUT</text>
<text x="593.1" y="536.8">OK</text>
<text x="593.1" y="555.6">LEFT</text>
</g>
</svg>
